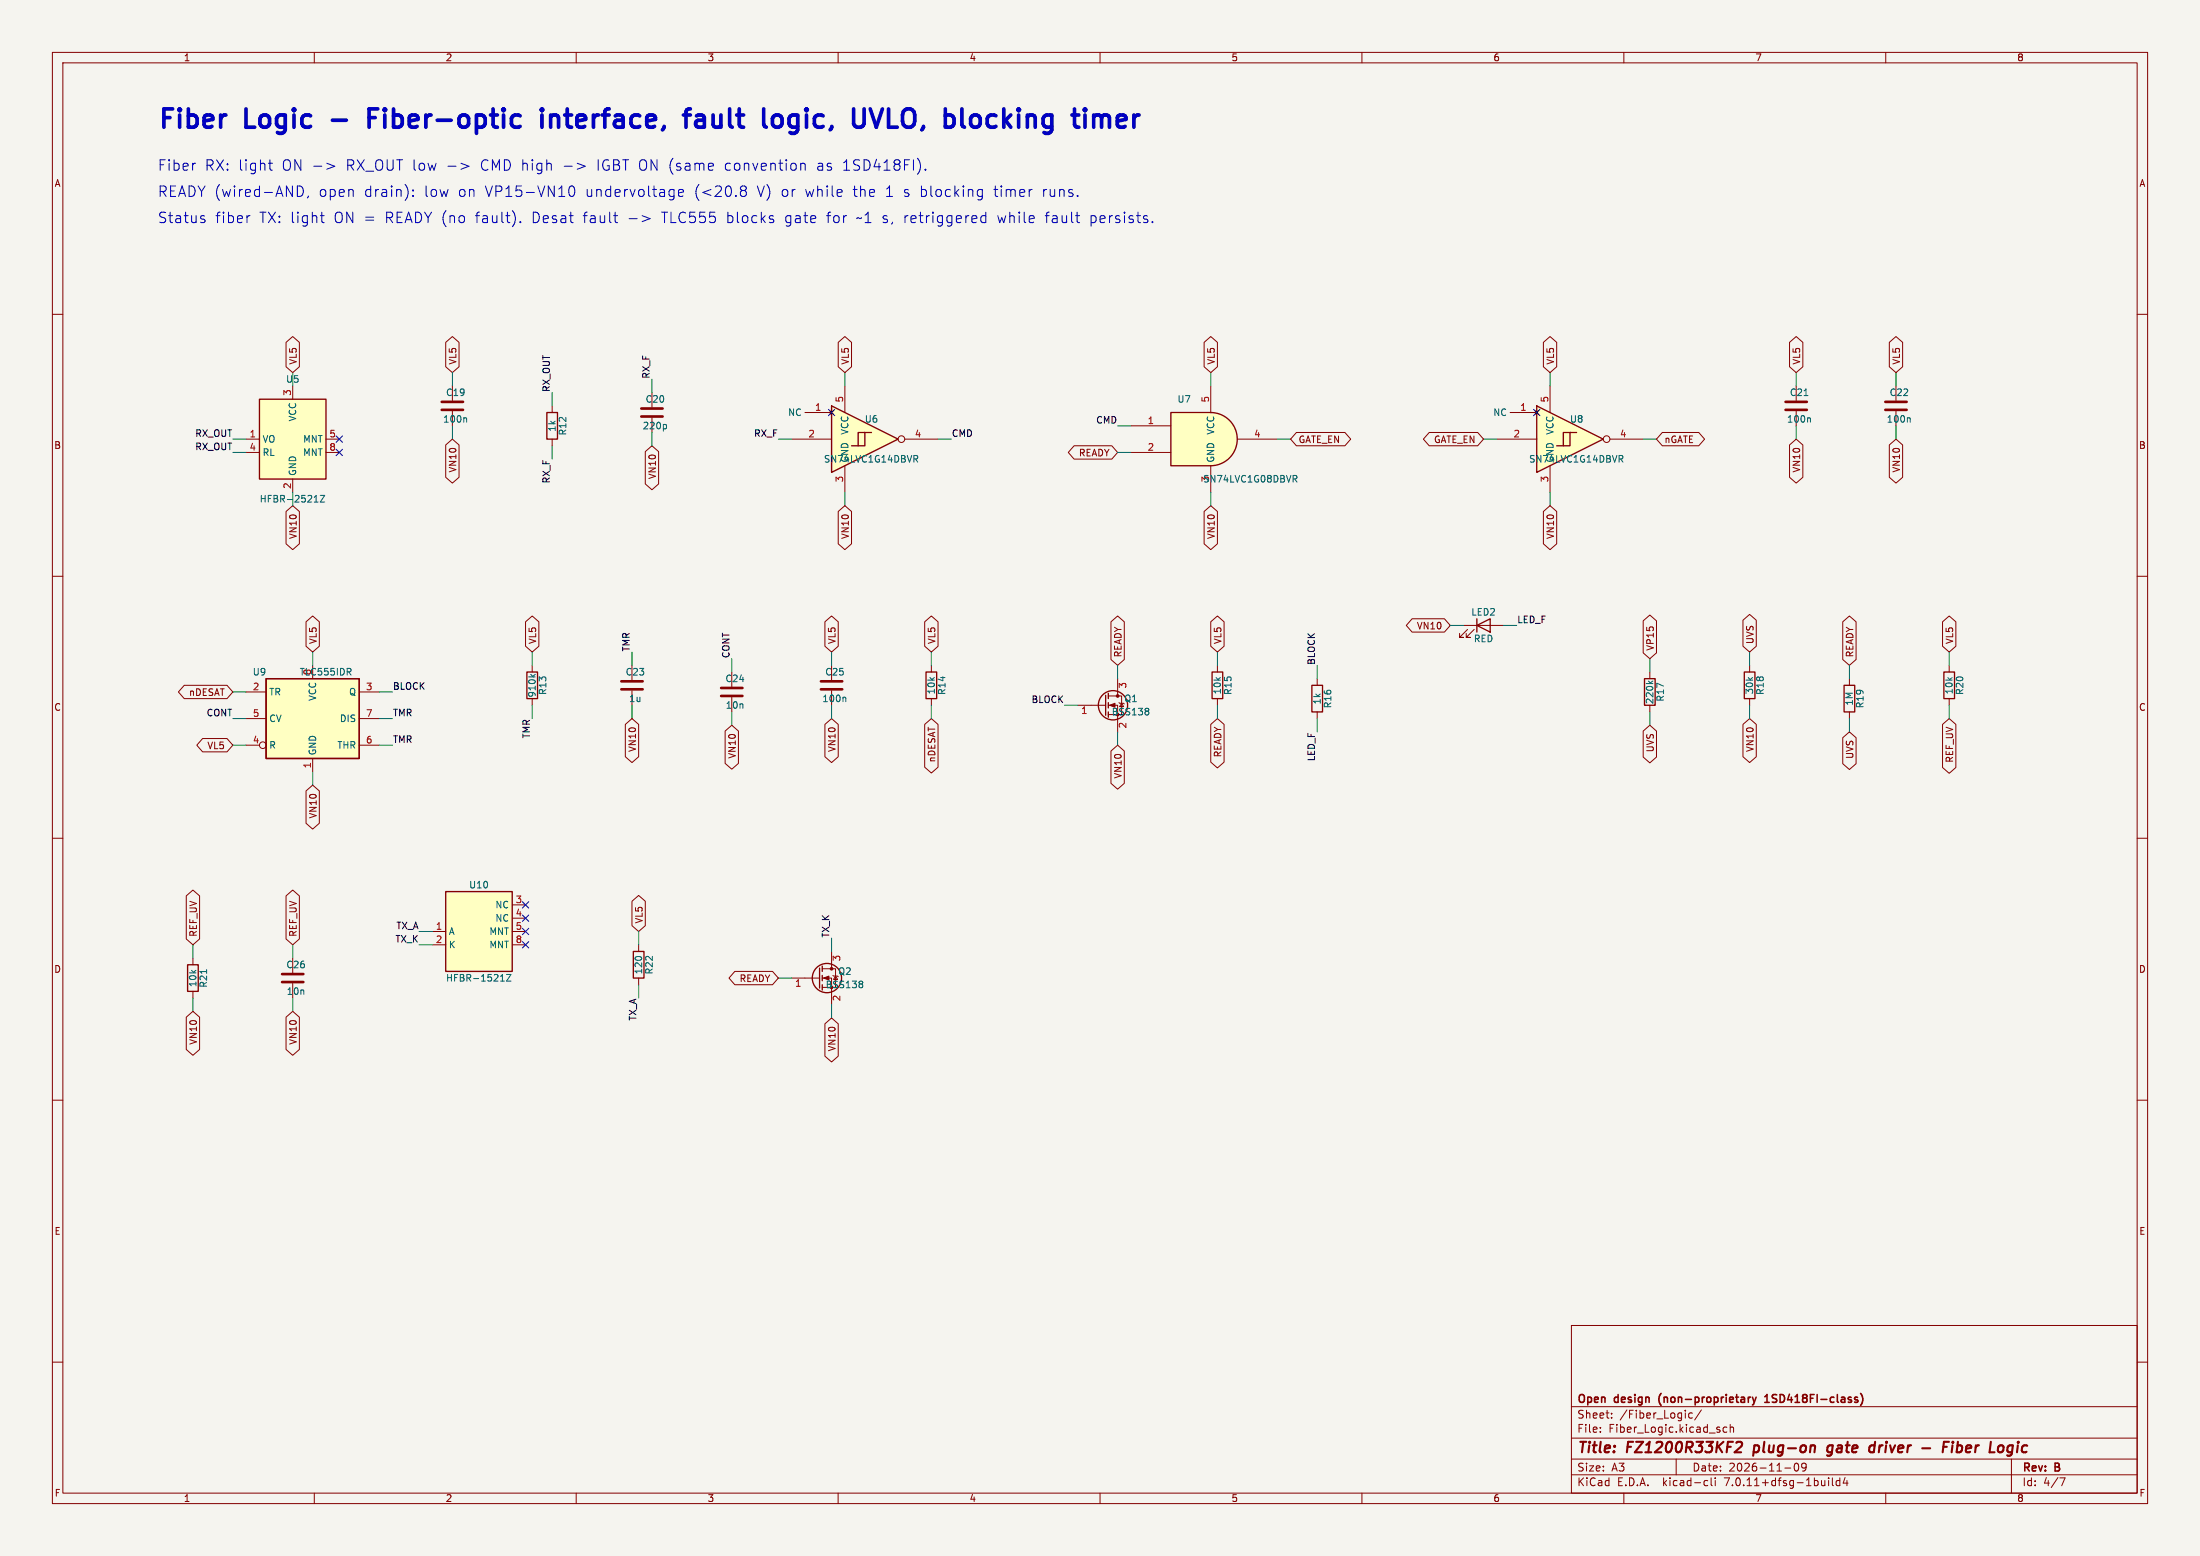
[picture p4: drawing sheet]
<svg xmlns="http://www.w3.org/2000/svg" width="420mm" height="297mm" viewBox="0 0 420 297" stroke-linecap="round" stroke-linejoin="round" font-family="sans-serif">
<path d="M0 0h420v297h-420z" fill="#f5f4ef" stroke="#f5f4ef" stroke-width=".19"/>
<g fill="none" stroke="#840000" stroke-width=".19">
<path d="M10 10h400v277h-400zM12 12h396v273h-396zM60 10v2M110 10v2M160 10v2M210 10v2M260 10v2M310 10v2M360 10v2M10 60h2M408 60h2M124.5 74.9v2.8"/>
<path d="M124.5 79.8v2.8M10 110h2M408 110h2M205.7 134.6h5.4M211.6 134.6h1.8v5.1M211.6 132.8h2.5v3.6h-2.5M213.4 129.5v3.3M213.6 134.1l1 .3M214.1 134.2l.4 .7h-.8zM334 127v1.3M334 133.4v1.2M353.1 129.5v1.3"/>
<path d="M353.1 135.9v1.3M10 160h2M408 160h2M10 210h2M408 210h2M10 260h2M300 253h108v32h-108zM408 260h2M300 278.5h108M300 274.5h108M300 268.5h108M305.5 273.2v.2"/>
<path d="M305.5 272.5v.1M307.7 270.5v.2M307.7 269.8v.1M320 278.5v3M323.1 269.8l-.4-.1-.3 .3 .1 .6h.6M324.8 269.1l-1.3 1.9M329.7 272.5l-.5-.1-.3 .3 .2 .6h.6M330.3 272.5l.2-.1 .4 .1v.9M330.3 271.9v1.5M342.7 279.4a.81 .81 0 0 0 .3 1.4l.2-.2 .2-.4-.2-.8M344 279.4l-.1 .5 .2 .2 .4 .1 .3-.3M344.7 279.4a.99 .99 0 0 1-.3 1.4h-.3"/>
<path d="M384 278.5v6.5M60 285v2M110 285v2M160 285v2M210 285v2M260 285v2M300 281.5h108M310 285v2M325.6 282.6l.4 .1M326 283.5l-.4 .1M326.7 282.1v1.3l.2 .2M327.4 282.1v.1"/>
<path d="M327.4 282.6v1M340.7 280.2h1.2M349.1 282.1v.1M349.1 282.6v1M349.8 282.1v1.3l.2 .2M351.2 282.7l-.4-.1-.3 .3 .2 .6h.5M351.2 282.1v1.5M352.2 282l-.3 1.1h.9M352.6 282.6v1M360 285v2M393.2 282.1h1l-.6 1.5"/>
</g>
<g fill="none" stroke="#840000" stroke-width=".4">
<path d="M331.6 275.3l.7-.1 .2 .2 .1 .4-.2 .3-1.3 1.1h1.3M334.9 275.9l-.2 2M349.7 277.5a.6 .6 0 0 1-.9 .3M349.7 275.9a.66 .66 0 0 0-.8 .4l-.1 .5 .2 .3h.7M357.3 275.9l.6 .1M357.7 277.1l-.6 .1M358 275.2l-.3 2M367 276.4h1.5M372.1 275.2h-1l-.2 2M372.7 275.9l-.1 1.3M372.8 275.2v.2M373.5 277.1h.8"/>
<path d="M373.8 275.2l-.3 2M374.3 275.9l-.6 .1M383.9 277.7a.57 .57 0 0 1-.7 .1M384.1 275.9a.66 .66 0 0 0-.8 .4l-.1 .5 .1 .3h.8"/>
</g>
<path d="M334.5 266.7l.4 1M334.9 267.7l-.4 .5M335.3 266.7l-.4 1M336.9 267.7h.9M336.9 266.6l.4-.4v1.5M355.2 266a1.72 1.72 0 0 1 0 2.3" fill="none" stroke="#840000" stroke-width=".3"/>
<path d="M122.4 79.5h4.1M122.4 78h4.1" fill="none" stroke="#840000" stroke-width=".51"/>
<path d="M127 81l.2 .3v.3l-.2 .3M219.1 135.2l.2 .2-.2 .3 .2 .3v.2l-.2 .3" fill="none" stroke="#006464" stroke-width=".19"/>
<g fill="none" stroke="#840000" stroke-width=".25">
<path d="M211.1 132.7v3.8M211.6 132.3v1.1M211.6 134.1v1M211.6 135.9v1M333 128.3h2v5.1h-2zM352 130.8h2.1v5.1h-2.1z"/>
<circle cx="212.5" cy="134.6" r="2.79"/>
</g>
<g fill="#840000" stroke="#840000" stroke-width=".19">
<path d="M211.8 134.6l1.1-.4v.8z"/>
<circle cx="213.4" cy="132.8" r=".25"/>
</g>
<path d="M293.4 77.5l12.7 6.3-12.7 6.4z" fill="#ffffc2"/>
<path d="M293.4 77.5l12.7 6.3-12.7 6.4zM299.7 82.6v2.5h-2.5M301 82.6h-2.6v2.5M281.9 119.4l2.6-1.3v2.6zM281.9 118.1v2.6M100.6 128.3h2v5.1h-2zM231.4 128.3h2v5.1h-2zM250.4 130.8h2.1v5.1h-2.1zM313.9 129.5h2.1v5.1h-2.1zM371.1 128.3h2v5.1h-2zM120.9 181.6h2v5.1h-2z" fill="none" stroke="#840000" stroke-width=".25"/>
<g fill="none" stroke="#840000" stroke-width=".19">
<path d="M288.3 78.7h5.1M293 78.4l.8 .7M293.8 78.4l-.8 .7M295.9 73.7v5M361.9 73.7v2.8M361.9 78.5v2.8M285.7 83.8h7.7M295.9 88.9v5.1M307.3 83.8h6.4M279.4 119.4h7.6M101.6 127v1.3M101.6 133.4v1.2"/>
<path d="M232.4 127v1.3M232.4 133.4v1.2M251.5 129.5v1.3M251.5 135.9v1.3M280.2 120.1l-1.6 1.6h.8h-.8v-.8M281.4 120.1l-1.5 1.6h.8h-.8v-.8M315 128.3v1.2M315 134.6v1.3M372.1 127v1.3M372.1 133.4v1.2M121.9 180.3v1.3M121.9 186.7v1.3"/>
<circle cx="306.7" cy="83.8" r=".63"/>
</g>
<path d="M364.5 79.7l.2 .2v.7M309.1 86.9h.5l.2 .3-.1 .3-.6 .1M309.4 87.6l.4 .6M101.3 128.7l.5 .5M102.2 128.7l-.5 .4M314.7 130l.5 .5M315.5 130l-.4 .4" fill="none" stroke="#006464" stroke-width=".19"/>
<path d="M359.9 78.2h4.1M359.9 76.7h4.1" fill="none" stroke="#840000" stroke-width=".51"/>
<path d="M231.1 78.7a5.1 5.1 0 0 1 5.1 5.1 5.1 5.1 0 0 1-5.1 5.1z" fill="#ffffc2" stroke="#ffffc2" stroke-width=".19"/>
<path d="M223.5 78.7h7.6v10.2h-7.6z" fill="#ffffc2"/>
<g fill="none" stroke="#840000" stroke-width=".25">
<path d="M49.5 76.2h12.7v15.2h-12.7zM104.4 78.7h2v5.1h-2zM223.5 78.7h7.6a5.1 5.1 0 0 1 5.1 5.1 5.1 5.1 0 0 1-5.1 5.1h-7.6zM50.8 129.5h17.8v15.3h-17.8zM176.8 128.3h2v5.1h-2zM85.1 170.2h12.7v15.2h-12.7zM35.8 184.2h2v5h-2zM156.5 184.8v3.8M157 184.4v1M157 186.2v1M157 188v1"/>
<circle cx="157.9" cy="186.7" r="2.79"/>
</g>
<g fill="none" stroke="#840000" stroke-width=".19">
<path d="M55.9 73.7v2.5M86.4 73.7v2.8M86.4 78.5v2.8M105.4 77.5v1.2M231.1 73.7v5M342.9 73.7v2.8M342.9 78.5v2.8M47 86.4h2.5M47 83.8h2.5M55.9 91.4v2.6M62.2 86.4h2.6M62.2 83.8h2.6"/>
<path d="M105.4 83.8v1.3M215.9 81.3h7.6M215.9 86.4h7.6M231.1 88.9v5.1M236.2 83.8h7.6M47 132.1h3.8M47 137.2h3.8M59.7 127v2.5M68.6 132.1h3.8M68.6 137.2h3.8M120.6 127v2.8M120.6 131.8v2.8"/>
<path d="M139.7 128.3v2.8M139.7 133.1v2.8M158.7 127v2.8M158.7 131.8v2.8M177.8 127v1.3M177.8 133.4v1.2M47 142.2h2.5M59.7 144.8v2.5M68.6 142.2h3.8M82.5 177.8h2.6M97.8 177.8h2.5M97.8 172.7h2.5"/>
<path d="M97.8 175.3h2.5M36.8 182.9v1.3M36.8 189.2v1.3M55.9 182.9v2.8M55.9 187.7v2.8M82.5 180.3h2.6M97.8 180.3h2.5M151.1 186.7h5.4M157 186.7h1.7v5.1M157 184.9h2.5v3.6h-2.5M158.7 181.6v3.3M159 186.2l1 .2"/>
<path d="M159.5 186.3l.4 .6h-.8z"/>
<circle cx="50.2" cy="142.2" r=".63"/>
</g>
<g fill="none" stroke="#006464" stroke-width=".19">
<path d="M88.9 79.7l.2 .2v.7M344.4 75.5h.7M345.4 79.7l.2 .2v.7M60 95.8h.7M61.1 94.6h.9l-.9 1.2h.9M246.9 90.7h.4l.3 .3-.1 .4h-.6M247.2 91.4l.4 .6M66.6 128.2l.4 .6M66.9 127.7v.4M161.3 133.1l.2 .2v.6M39.4 185.1v.7M95.6 187.3h.7"/>
<path d="M96.7 186h.8l-.8 1.3h.8M164.5 187.3l.2 .2-.2 .3 .2 .3v.2l-.2 .2"/>
</g>
<g fill="#ffffc2" stroke="#ffffc2" stroke-width=".19">
<path d="M50.8 129.5h17.8v15.3h-17.8z"/>
<path d="M85.1 170.2h12.7v15.2h-12.7z"/>
<path d="M49.5 76.2h12.7v15.2h-12.7z"/>
</g>
<path d="M84.3 78.2h4.1M84.3 76.7h4.1M340.9 78.2h4M340.9 76.7h4M118.6 131.6h4.1M118.6 130h4.1M137.7 132.8h4M137.7 131.3h4M156.7 131.6h4.1M156.7 130h4.1M53.8 187.5h4.1M53.8 185.9h4.1" fill="none" stroke="#840000" stroke-width=".51"/>
<g fill="#840000" stroke="#840000" stroke-width=".19">
<path d="M157.2 186.7l1-.4v.8z"/>
<circle cx="158.7" cy="184.9" r=".25"/>
</g>
<path d="M158.7 77.5l12.7 6.3-12.7 6.4z" fill="#ffffc2"/>
<path d="M158.7 77.5l12.7 6.3-12.7 6.4zM165.1 82.6v2.5h-2.5M166.4 82.6h-2.6v2.5" fill="none" stroke="#840000" stroke-width=".25"/>
<g fill="none" stroke="#840000" stroke-width=".19">
<path d="M54.6 65.3l1.3-1.1 1.3 1.1v4.7l-1.3 1.1-1.3-1.1zM85.1 65.3l1.3-1.1 1.2 1.1v4.7l-1.2 1.1-1.3-1.1zM153.7 78.7h5M158.4 78.4l.7 .7M159.1 78.4l-.7 .7M160 65.3l1.3-1.1 1.3 1.1v4.7l-1.3 1.1-1.3-1.1zM161.3 73.7v5M229.9 65.3l1.2-1.1 1.3 1.1v4.7l-1.3 1.1-1.2-1.1zM294.6 65.3l1.3-1.1 1.3 1.1v4.7l-1.3 1.1-1.3-1.1zM341.6 65.3l1.3-1.1 1.3 1.1v4.7l-1.3 1.1-1.3-1.1zM360.7 65.3l1.2-1.1 1.3 1.1v4.7l-1.3 1.1-1.2-1.1zM54.6 97.6l1.3-1.1 1.3 1.1v6.2l-1.3 1.1-1.3-1.1z"/>
<path d="M85.1 84.9l1.3-1.1 1.2 1.1v6.2l-1.2 1.1-1.3-1.1zM123.2 86.2l1.3-1.1 1.2 1.1v6.2l-1.2 1.1-1.3-1.1zM151.1 83.8h7.6M160 97.6l1.3-1.1 1.3 1.1v6.2l-1.3 1.1-1.3-1.1zM161.3 88.9v5.1M172.7 83.8h6.4M205 85.1h7.2l1.2 1.3-1.2 1.2h-7.2l-1.1-1.2zM229.9 97.6l1.2-1.1 1.3 1.1v6.2l-1.3 1.1-1.2-1.1zM247.5 82.5h9.2l1.2 1.3-1.2 1.3h-9.2l-1.1-1.3zM272.8 82.5h9.3l1.1 1.3-1.1 1.3h-9.3l-1.1-1.3zM294.6 97.6l1.3-1.1 1.3 1.1v6.2l-1.3 1.1-1.3-1.1zM317.3 82.5h7l1.1 1.3-1.1 1.3h-7l-1.1-1.3z"/>
<path d="M341.6 84.9l1.3-1.1 1.3 1.1v6.2l-1.3 1.1-1.3-1.1zM360.7 84.9l1.2-1.1 1.3 1.1v6.2l-1.3 1.1-1.2-1.1zM58.4 118.7l1.3-1.1 1.3 1.1v4.6l-1.3 1.2-1.3-1.2zM100.3 118.7l1.3-1.1 1.3 1.1v4.6l-1.3 1.2-1.3-1.2zM157.5 118.7l1.2-1.1 1.3 1.1v4.6l-1.3 1.2-1.2-1.2zM176.5 118.7l1.3-1.1 1.3 1.1v4.6l-1.3 1.2-1.3-1.2zM212.1 118.7l1.3-1.1 1.2 1.1v7.2l-1.2 1.1-1.3-1.1zM231.1 118.7l1.3-1.1 1.3 1.1v4.6l-1.3 1.2-1.3-1.2zM269.6 118.1h6.1l1.2 1.3-1.2 1.3h-6.1l-1.1-1.3zM313.7 118.5l1.3-1.1 1.2 1.1v6.1l-1.2 1.1-1.3-1.1zM332.7 118.4l1.3-1.1 1.3 1.1v4.9l-1.3 1.2-1.3-1.2zM351.8 118.7l1.3-1.1 1.2 1.1v7.2l-1.2 1.1-1.3-1.1z"/>
<path d="M370.8 118.7l1.3-1.1 1.3 1.1v4.6l-1.3 1.2-1.3-1.2zM35.2 130.8h8.1l1.1 1.3-1.1 1.3h-8.1l-1.1-1.3zM119.4 138.3l1.2-1.1 1.3 1.1v6.1l-1.3 1.2-1.2-1.2zM138.4 139.5l1.3-1.1 1.3 1.1v6.2l-1.3 1.1-1.3-1.1zM157.5 138.3l1.2-1.1 1.3 1.1v6.1l-1.3 1.2-1.2-1.2zM176.5 138.3l1.3-1.1 1.3 1.1v8.1l-1.3 1.2-1.3-1.2zM231.1 138.3l1.3-1.1 1.3 1.1v7.2l-1.3 1.1-1.3-1.1zM313.7 139.5l1.3-1.1 1.2 1.1v5l-1.2 1.1-1.3-1.1zM332.7 138.3l1.3-1.1 1.3 1.1v6.1l-1.3 1.2-1.3-1.2zM370.8 138.3l1.3-1.1 1.3 1.1v8.2l-1.3 1.1-1.3-1.1zM38.7 141h4.6l1.1 1.2-1.1 1.3h-4.6l-1.1-1.3zM58.4 151l1.3-1.1 1.3 1.1v6.1l-1.3 1.2-1.3-1.2z"/>
<path d="M212.1 143.4l1.3-1.2 1.2 1.2v6.1l-1.2 1.1-1.3-1.1zM351.8 140.8l1.3-1.1 1.2 1.1v5l-1.2 1.1-1.3-1.1zM35.6 171l1.2-1.1 1.3 1.1v8.2l-1.3 1.1-1.2-1.1zM54.6 171l1.3-1.1 1.3 1.1v8.2l-1.3 1.1-1.3-1.1zM120.6 172l1.3-1.1 1.3 1.1v4.7l-1.3 1.1-1.3-1.1zM35.6 194.2l1.2-1.2 1.3 1.2v6.1l-1.3 1.1-1.2-1.1zM54.6 194.2l1.3-1.2 1.3 1.2v6.1l-1.3 1.1-1.3-1.1zM140.3 185.4h7.2l1.1 1.3-1.1 1.3h-7.2l-1.1-1.3zM157.5 195.4l1.2-1.1 1.3 1.1v6.2l-1.3 1.1-1.2-1.1z"/>
<circle cx="172.1" cy="83.8" r=".63"/>
</g>
<path d="M174.5 86.9h.5l.2 .3-.1 .3-.6 .1M174.8 87.6l.4 .6" fill="none" stroke="#006464" stroke-width=".19"/>
<g fill="none" stroke="#0000c2" stroke-width=".7">
<path d="M70.5 22.5h1.1M72.1 20.8h-1.6v3.5M103.5 20.8v.3M103.5 22v2.3M103.5 20.8l-.2 .2 .2 .1M103.5 20.8l.1 .2-.1 .1M105.1 22v2.3M106.5 22.1a.95 .95 0 0 0-1.4 .2M130.5 22h1.3M131.8 20.8l-.7 .2-.1 .3v3M133 22.1l.3-.1h.7l.3 .1 .2 .4v1.8M134.5 22.8l-.4 .2h-.8a.69 .69 0 0 0-.5 .6 .69 .69 0 0 0 .5 .7h.8l.4-.2"/>
<path d="M148.1 22a.95 .95 0 0 1 1.2 .6v1a.95 .95 0 0 1-1.2 .7M150.8 25.3l.3 .2h.5M152 22h-.7l-.3 .1-.4 .5v1l.2 .4 .5 .3h.7M166.1 20.8l1.2 3.5 1.2-3.5M169.6 20.8v3.5h1.7M189.1 22l-.3 .1-.3 .5v1l.3 .5 .3 .2M214.8 22.1l-.3-.1h-.7l-.3 .1-.2 .4v1.3l.2 .3 .3 .2h.7l.3-.2M215 22.8l-1.7 .3"/>
</g>
<g fill="none" stroke="#0000c2" stroke-width=".19">
<path d="M37.1 31.2h.2M51.2 31.2h.8M51.5 30.5v1.7l.1 .2 .4 .1M56.8 35.5a1.01 1.01 0 0 1 1.1 1 1.01 1.01 0 0 1-1.1 1zM58.9 37.4l-.2 .4M62.4 31.2l1.5 .5-1.5 .6M78.9 37.3v.2M78.9 36.3v.1M85.5 31.7h1.6M88 31.2l1.5 .5-1.5 .6M107.7 31.7h1.5M108.8 35.7a.48 .48 0 0 1 .5-.2 .48 .48 0 0 1 .3 .4 1.03 1.03 0 0 1-.5 1.6 1.22 1.22 0 0 1-.3-1.8z"/>
<path d="M110.2 31.2l1.5 .5-1.5 .6M129.5 36.8l1-.2-.1-.3-.6-.1-.3 .2 .1 1 .2 .1 .6-.1M141.5 35.6l.6-.1 .3 .2 .1 .3-.4 .4M141.5 36.3l.2 .1M141.7 36.4h.4M141.7 36.4h-.2M142.1 36.4l.4 .3-.1 .6-.3 .2-.6-.1M153 31.3l.1-.1 .5 .1 .1 1.2M176.7 32.3v.2M187 36.2l.5 .1M187.5 37.4l-.5 .1M187.5 36.2v1.6l-.4 .4"/>
<path d="M38.6 41.8l.5 .1v.3l-.2 .3h-.4M38.6 41.2l.5 .1M47.7 41.2l-.4 .1M61.1 41.2h.8M61.4 42.2l.1 .2 .4 .1M99.3 42.3v.2M117.1 41.2h.8M117.7 42.5h.2M120.1 41.7h1.5M122.6 41.2l1.5 .5-1.5 .6M187.4 42.4h.8M187.4 41.3l.2-.1 .6 .1"/>
<path d="M188.2 40.5v2M220 42.3v.2"/>
</g>
<g fill="none" stroke="#009600" stroke-width=".19">
<path d="M55.9 71.1v2.6M86.4 71.1v2.6M105.4 74.9v2.6M124.5 72.4v2.5M161.3 71.1v2.6M231.1 71.1v2.6M295.9 71.1v2.6M342.9 71.1v2.6M361.9 71.1v2.6M44.4 83.8h2.6M44.4 86.4h2.6M55.9 94v2.5"/>
<path d="M86.4 81.3v2.5M105.4 85.1v2.5M124.5 82.6v2.5M148.6 83.8h2.5M161.3 94v2.5M179.1 83.8h2.5M213.4 86.4h2.5M213.4 81.3h2.5M231.1 94v2.5M243.8 83.8h2.6M283.2 83.8h2.5M295.9 94v2.5"/>
<path d="M313.7 83.8h2.5M342.9 81.3v2.5M361.9 81.3v2.5M276.9 119.4h2.5M287 119.4h2.6M44.4 137.2h2.6M44.4 132.1h2.6M59.7 124.5v2.5M72.4 137.2h2.5M72.4 132.1h2.5M101.6 124.5v2.5M101.6 134.6v2.6"/>
<path d="M120.6 124.5v2.5M120.6 134.6v2.6M139.7 125.7v2.6M139.7 135.9v2.5M158.7 124.5v2.5M158.7 134.6v2.6M177.8 124.5v2.5M177.8 134.6v2.6M203.2 134.6h2.5M213.4 127v2.5M213.4 139.7v2.5M232.4 124.5v2.5"/>
<path d="M232.4 134.6v2.6M251.5 127v2.5M251.5 137.2v2.5M315 125.7v2.6M315 135.9v2.5M334 124.5v2.5M334 134.6v2.6M353.1 127v2.5M353.1 137.2v2.5M372.1 124.5v2.5M372.1 134.6v2.6M44.4 142.2h2.6"/>
<path d="M59.7 147.3v2.6M72.4 142.2h2.5M80 177.8h2.5M121.9 177.8v2.5M158.7 179.1v2.5M36.8 180.3v2.6M36.8 190.5v2.5M55.9 180.3v2.6M55.9 190.5v2.5M80 180.3h2.5M121.9 188v2.5M148.6 186.7h2.5"/>
<path d="M158.7 191.8v2.5"/>
</g>
<g fill="none" stroke="#000084" stroke-width=".19">
<path d="M158.1 78.1l1.3 1.2M159.4 78.1l-1.3 1.2M292.8 78.1l1.2 1.2M294 78.1l-1.2 1.2M64.2 85.8l1.2 1.2M64.2 83.2l1.2 1.2M65.4 85.8l-1.2 1.2M65.4 83.2l-1.2 1.2M99.7 177.2l1.2 1.2M99.7 174.7l1.2 1.2M99.7 179.7l1.2 1.2M99.7 172.1l1.2 1.2"/>
<path d="M100.9 177.2l-1.2 1.2M100.9 174.7l-1.2 1.2M100.9 179.7l-1.2 1.2M100.9 172.1l-1.2 1.2"/>
</g>
<g font-size="4.9" fill="#0000c2">
<text x="30" y="24.7">Fiber</text>
<text x="47.1" y="24.7">Logic</text>
<text x="65" y="24.7">-</text>
<text x="73.4" y="24.7">Fiber-optic</text>
<text x="107.8" y="24.7">interface,</text>
<text x="136.7" y="24.7">fault</text>
<text x="152.9" y="24.7">logic,</text>
<text x="171.5" y="24.7">UVLO,</text>
<text x="190.4" y="24.7">blocking</text>
<text x="216.4" y="24.7">timer</text>
</g>
<g font-size="2.8" fill="#0000c2">
<text x="30" y="32.8">Fiber</text>
<text x="39" y="32.8">RX: light</text>
<text x="53.8" y="32.8">ON -&gt;</text>
<text x="66.1" y="32.8">RX_OUT low</text>
<text x="91.9" y="32.8">CMD high</text>
<text x="114.2" y="32.8">IGBT ON (same</text>
<text x="138.8" y="32.8">convention</text>
<text x="156.5" y="32.8">as</text>
<text x="161.5" y="32.8">1SD418FI).</text>
<text x="30" y="37.7">READY (wired-AND,</text>
<text x="60.8" y="37.7">open</text>
<text x="69.5" y="37.7">drain):</text>
<text x="81" y="37.7">low</text>
<text x="87.5" y="37.7">on</text>
<text x="92.7" y="37.7">VP15-VN10</text>
<text x="111.9" y="37.7">undervoltage</text>
<text x="132.7" y="37.7">(&lt;20.8</text>
<text x="144.8" y="37.7">V) or</text>
<text x="154.1" y="37.7">while</text>
<text x="163.3" y="37.7">the</text>
<text x="169.5" y="37.7">1 s blocking</text>
<text x="190.3" y="37.7">timer</text>
<text x="199.6" y="37.7">runs.</text>
<text x="30" y="42.8">Status</text>
<text x="41" y="42.8">fiber</text>
<text x="49.4" y="42.8">TX: light</text>
<text x="63.8" y="42.8">ON =</text>
<text x="73.6" y="42.8">READY (no</text>
<text x="90.9" y="42.8">fault).</text>
<text x="101.8" y="42.8">Desat</text>
<text x="111.6" y="42.8">fault</text>
<text x="126.7" y="42.8">TLC555</text>
<text x="139.1" y="42.8">blocks</text>
<text x="150.3" y="42.8">gate</text>
<text x="158.4" y="42.8">for</text>
<text x="164.2" y="42.8">~1 s,</text>
<text x="173.2" y="42.8">retriggered</text>
<text x="191.2" y="42.8">while</text>
<text x="200.4" y="42.8">fault</text>
<text x="208.9" y="42.8">persists.</text>
</g>
<g font-size="2.8" fill="#840000">
<text x="301" y="277.9">Title:</text>
<text x="310.6" y="277.9">FZ1200R33KF2</text>
<text x="335.6" y="277.9">plug-on</text>
<text x="350.5" y="277.9">gate</text>
<text x="359.3" y="277.9">driver</text>
<text x="370.1" y="277.9">-</text>
<text x="374.9" y="277.9">Fiber</text>
<text x="384.7" y="277.9">Logic</text>
</g>
<g font-size="2.1" fill="#840000">
<text x="301" y="268.2">Open</text>
<text x="308.3" y="268.2">design</text>
<text x="317.3" y="268.2">(non-proprietary</text>
<text x="338.2" y="268.2">1SD418FI-class)</text>
<text x="301" y="273.7">File:</text>
<text x="301" y="271">Sheet:</text>
<text x="307.1" y="273.7">Fiber_Logic.kicad_sch</text>
<text x="309.2" y="271">/Fiber_Logic/</text>
<text x="301" y="281.1">Size:</text>
<text x="307.6" y="281.1">A3</text>
<text x="323" y="281.1">Date:</text>
<text x="330" y="281.1">2026-11-09</text>
<text x="386" y="281.3">Rev:</text>
<text x="392.4" y="281.3">B</text>
<text x="301" y="283.9">KiCad</text>
<text x="308.7" y="283.9">E.D.A.</text>
<text x="317.6" y="283.9">kicad-cli</text>
<text x="329.5" y="283.9">7.0.11+dfsg-1build4</text>
<text x="386" y="283.9">Id:</text>
<text x="390.1" y="283.9">4/7</text>
</g>
<g font-size="1.8" fill="#840000">
<text x="35" y="11.9">1</text>
<text x="85" y="11.9">2</text>
<text x="135" y="11.9">3</text>
<text x="185" y="11.9">4</text>
<text x="235" y="11.9">5</text>
<text x="285" y="11.9">6</text>
<text x="335" y="11.9">7</text>
<text x="385" y="11.9">8</text>
<text x="10.3" y="35.9">A</text>
<text x="408.3" y="35.9">A</text>
<text x="56.8" y="69.7" transform="rotate(-90 56.8 69.7)">VL5</text>
<text x="87.3" y="69.7" transform="rotate(-90 87.3 69.7)">VL5</text>
<text x="162.2" y="69.7" transform="rotate(-90 162.2 69.7)">VL5</text>
<text x="232.1" y="69.7" transform="rotate(-90 232.1 69.7)">VL5</text>
<text x="296.9" y="69.7" transform="rotate(-90 296.9 69.7)">VL5</text>
<text x="343.9" y="69.7" transform="rotate(-90 343.9 69.7)">VL5</text>
<text x="362.9" y="69.7" transform="rotate(-90 362.9 69.7)">VL5</text>
<text x="10.3" y="85.9">B</text>
<text x="205.9" y="87.3">READY</text>
<text x="247.8" y="84.8">GATE_EN</text>
<text x="273.7" y="84.8">GATE_EN</text>
<text x="317.7" y="84.8">nGATE</text>
<text x="408.2" y="85.9">B</text>
<text x="87.3" y="90.3" transform="rotate(-90 87.3 90.3)">VN10</text>
<text x="125.4" y="91.6" transform="rotate(-90 125.4 91.6)">VN10</text>
<text x="343.9" y="90.3" transform="rotate(-90 343.9 90.3)">VN10</text>
<text x="362.9" y="90.3" transform="rotate(-90 362.9 90.3)">VN10</text>
<text x="56.8" y="103" transform="rotate(-90 56.8 103)">VN10</text>
<text x="162.2" y="103" transform="rotate(-90 162.2 103)">VN10</text>
<text x="232.1" y="103" transform="rotate(-90 232.1 103)">VN10</text>
<text x="296.9" y="103" transform="rotate(-90 296.9 103)">VN10</text>
<text x="60.6" y="123" transform="rotate(-90 60.6 123)">VL5</text>
<text x="102.6" y="123" transform="rotate(-90 102.6 123)">VL5</text>
<text x="159.7" y="123" transform="rotate(-90 159.7 123)">VL5</text>
<text x="178.8" y="123" transform="rotate(-90 178.8 123)">VL5</text>
<text x="214.3" y="125.6" transform="rotate(-90 214.3 125.6)">READY</text>
<text x="233.4" y="123" transform="rotate(-90 233.4 123)">VL5</text>
<text x="270.4" y="120.3">VN10</text>
<text x="315.9" y="124.3" transform="rotate(-90 315.9 124.3)">VP15</text>
<text x="335" y="123" transform="rotate(-90 335 123)">UVS</text>
<text x="354" y="125.6" transform="rotate(-90 354 125.6)">READY</text>
<text x="373.1" y="123" transform="rotate(-90 373.1 123)">VL5</text>
<text x="10.3" y="135.9">C</text>
<text x="36" y="133">nDESAT</text>
<text x="408.2" y="135.9">C</text>
<text x="39.5" y="143.2">VL5</text>
<text x="121.6" y="143.6" transform="rotate(-90 121.6 143.6)">VN10</text>
<text x="159.7" y="143.6" transform="rotate(-90 159.7 143.6)">VN10</text>
<text x="315.9" y="143.7" transform="rotate(-90 315.9 143.7)">UVS</text>
<text x="335" y="143.6" transform="rotate(-90 335 143.6)">VN10</text>
<text x="140.7" y="144.9" transform="rotate(-90 140.7 144.9)">VN10</text>
<text x="178.8" y="145.6" transform="rotate(-90 178.8 145.6)">nDESAT</text>
<text x="214.3" y="148.7" transform="rotate(-90 214.3 148.7)">VN10</text>
<text x="233.4" y="144.7" transform="rotate(-90 233.4 144.7)">READY</text>
<text x="354" y="145" transform="rotate(-90 354 145)">UVS</text>
<text x="373.1" y="145.7" transform="rotate(-90 373.1 145.7)">REF_UV</text>
<text x="60.6" y="156.3" transform="rotate(-90 60.6 156.3)">VN10</text>
<text x="37.8" y="178.9" transform="rotate(-90 37.8 178.9)">REF_UV</text>
<text x="56.8" y="178.9" transform="rotate(-90 56.8 178.9)">REF_UV</text>
<text x="122.9" y="176.4" transform="rotate(-90 122.9 176.4)">VL5</text>
<text x="10.3" y="185.9">D</text>
<text x="408.2" y="185.9">D</text>
<text x="141.1" y="187.6">READY</text>
<text x="37.8" y="199.5" transform="rotate(-90 37.8 199.5)">VN10</text>
<text x="56.8" y="199.5" transform="rotate(-90 56.8 199.5)">VN10</text>
<text x="159.7" y="200.8" transform="rotate(-90 159.7 200.8)">VN10</text>
<text x="10.3" y="235.9">E</text>
<text x="408.3" y="235.9">E</text>
<text x="10.3" y="285.9">F</text>
<text x="35" y="286.9">1</text>
<text x="85" y="286.9">2</text>
<text x="135" y="286.9">3</text>
<text x="185" y="286.9">4</text>
<text x="235" y="286.9">5</text>
<text x="285" y="286.9">6</text>
<text x="335" y="286.9">7</text>
<text x="385" y="286.9">8</text>
<text x="408.3" y="285.9">F</text>
</g>
<g font-size="1.8" fill="#006464">
<text x="54.5" y="73.3">U5</text>
<text x="85" y="75.8">C19</text>
<text x="123.1" y="77.1">C20</text>
<text x="224.7" y="77.1">U7</text>
<text x="341.6" y="75.8">C21</text>
<text x="360.6" y="75.8">C22</text>
<text x="56.7" y="80.5" transform="rotate(-90 56.7 80.5)">VCC</text>
<text x="84.5" y="80.9">100n</text>
<text x="106.3" y="82.5" transform="rotate(-90 106.3 82.5)">1k</text>
<text x="108.3" y="83.2" transform="rotate(-90 108.3 83.2)">R12</text>
<text x="122.6" y="82.1">220p</text>
<text x="150.4" y="79.6">NC</text>
<text x="162.2" y="83.1" transform="rotate(-90 162.2 83.1)">VCC</text>
<text x="165" y="80.9">U6</text>
<text x="232" y="83.1" transform="rotate(-90 232 83.1)">VCC</text>
<text x="285" y="79.6">NC</text>
<text x="296.8" y="83.1" transform="rotate(-90 296.8 83.1)">VCC</text>
<text x="299.6" y="80.9">U8</text>
<text x="341" y="80.9">100n</text>
<text x="360.1" y="80.9">100n</text>
<text x="50" y="84.7">VO</text>
<text x="50" y="87.2">RL</text>
<text x="57.8" y="84.7">MNT</text>
<text x="57.8" y="87.2">MNT</text>
<text x="157.2" y="88.5">SN74LVC1G14DBVR</text>
<text x="162.2" y="88.4" transform="rotate(-90 162.2 88.4)">GND</text>
<text x="232" y="88.4" transform="rotate(-90 232 88.4)">GND</text>
<text x="291.8" y="88.5">SN74LVC1G14DBVR</text>
<text x="296.8" y="88.4" transform="rotate(-90 296.8 88.4)">GND</text>
<text x="56.7" y="90.9" transform="rotate(-90 56.7 90.9)">GND</text>
<text x="229.6" y="92.3">SN74LVC1G08DBVR</text>
<text x="230.9" y="92.1" transform="rotate(-90 230.9 92.1)">3</text>
<text x="49.5" y="96.1">HFBR-2521Z</text>
<text x="280.8" y="117.7">LED2</text>
<text x="281.3" y="122.8">RED</text>
<text x="48.2" y="129.1">U9</text>
<text x="57.1" y="129.1">TLC555IDR</text>
<text x="59.4" y="129" transform="rotate(-90 59.4 129)">8</text>
<text x="119.3" y="129.1">C23</text>
<text x="138.4" y="130.4">C24</text>
<text x="157.4" y="129.1">C25</text>
<text x="51.3" y="132.9">TR</text>
<text x="60.6" y="133.9" transform="rotate(-90 60.6 133.9)">VCC</text>
<text x="66.5" y="132.9">Q</text>
<text x="102.5" y="133.2" transform="rotate(-90 102.5 133.2)">910k</text>
<text x="104.5" y="132.8" transform="rotate(-90 104.5 132.8)">R13</text>
<text x="120" y="134.2">1u</text>
<text x="138.4" y="135.5">10n</text>
<text x="156.9" y="134.2">100n</text>
<text x="178.7" y="132.6" transform="rotate(-90 178.7 132.6)">10k</text>
<text x="180.7" y="132.8" transform="rotate(-90 180.7 132.8)">R14</text>
<text x="212.1" y="136.8">BSS138</text>
<text x="214.5" y="134.2">Q1</text>
<text x="233.3" y="132.6" transform="rotate(-90 233.3 132.6)">10k</text>
<text x="235.3" y="132.8" transform="rotate(-90 235.3 132.8)">R15</text>
<text x="252.3" y="134.6" transform="rotate(-90 252.3 134.6)">1k</text>
<text x="254.4" y="135.3" transform="rotate(-90 254.4 135.3)">R16</text>
<text x="315.8" y="134.5" transform="rotate(-90 315.8 134.5)">220k</text>
<text x="317.9" y="134" transform="rotate(-90 317.9 134)">R17</text>
<text x="334.9" y="132.6" transform="rotate(-90 334.9 132.6)">30k</text>
<text x="336.9" y="132.8" transform="rotate(-90 336.9 132.8)">R18</text>
<text x="353.9" y="134.8" transform="rotate(-90 353.9 134.8)">1M</text>
<text x="356" y="135.3" transform="rotate(-90 356 135.3)">R19</text>
<text x="373" y="132.6" transform="rotate(-90 373 132.6)">10k</text>
<text x="375" y="132.8" transform="rotate(-90 375 132.8)">R20</text>
<text x="51.3" y="143.1">R</text>
<text x="51.3" y="138">CV</text>
<text x="64.3" y="143.1">THR</text>
<text x="64.8" y="138">DIS</text>
<text x="60.6" y="144.3" transform="rotate(-90 60.6 144.3)">GND</text>
<text x="89.5" y="169.8">U10</text>
<text x="94.5" y="173.6">NC</text>
<text x="85.6" y="178.7">A</text>
<text x="93.3" y="178.7">MNT</text>
<text x="94.5" y="176.1">NC</text>
<text x="54.6" y="185">C26</text>
<text x="85.6" y="181.2">K</text>
<text x="93.3" y="181.2">MNT</text>
<text x="37.7" y="188.5" transform="rotate(-90 37.7 188.5)">10k</text>
<text x="39.7" y="188.6" transform="rotate(-90 39.7 188.6)">R21</text>
<text x="54.6" y="190.1">10n</text>
<text x="85" y="187.6">HFBR-1521Z</text>
<text x="122.8" y="186.1" transform="rotate(-90 122.8 186.1)">120</text>
<text x="124.8" y="186.1" transform="rotate(-90 124.8 186.1)">R22</text>
<text x="157.5" y="188.8">BSS138</text>
<text x="159.9" y="186.3">Q2</text>
</g>
<g font-size="1.8" fill="#a90000">
<text x="55.6" y="75.6" transform="rotate(-90 55.6 75.6)">3</text>
<text x="161" y="76.9" transform="rotate(-90 161 76.9)">5</text>
<text x="230.9" y="76.9" transform="rotate(-90 230.9 76.9)">5</text>
<text x="295.7" y="76.9" transform="rotate(-90 295.7 76.9)">5</text>
<text x="47.6" y="83.6">1</text>
<text x="62.8" y="83.6">5</text>
<text x="154.2" y="83.6">2</text>
<text x="155.5" y="78.5">1</text>
<text x="174.6" y="83.6">4</text>
<text x="219" y="81">1</text>
<text x="239.3" y="83.6">4</text>
<text x="288.9" y="83.6">2</text>
<text x="290.1" y="78.5">1</text>
<text x="309.2" y="83.6">4</text>
<text x="47.6" y="86.1">4</text>
<text x="62.8" y="86.1">8</text>
<text x="219" y="86.1">2</text>
<text x="55.6" y="93.4" transform="rotate(-90 55.6 93.4)">2</text>
<text x="161" y="92.1" transform="rotate(-90 161 92.1)">3</text>
<text x="295.7" y="92.1" transform="rotate(-90 295.7 92.1)">3</text>
<text x="48.2" y="131.8">2</text>
<text x="69.8" y="131.8">3</text>
<text x="215.3" y="131.5" transform="rotate(-90 215.3 131.5)">3</text>
<text x="48.2" y="136.9">5</text>
<text x="69.8" y="136.9">7</text>
<text x="206.3" y="136.6">1</text>
<text x="48.2" y="142">4</text>
<text x="69.8" y="142">6</text>
<text x="215.3" y="139.1" transform="rotate(-90 215.3 139.1)">2</text>
<text x="59.4" y="146.8" transform="rotate(-90 59.4 146.8)">1</text>
<text x="98.4" y="172.5">3</text>
<text x="83.1" y="177.5">1</text>
<text x="98.4" y="175">4</text>
<text x="98.4" y="177.5">5</text>
<text x="83.1" y="180.1">2</text>
<text x="98.4" y="180.1">8</text>
<text x="160.7" y="183.6" transform="rotate(-90 160.7 183.6)">3</text>
<text x="151.7" y="188.7">1</text>
<text x="160.7" y="191.2" transform="rotate(-90 160.7 191.2)">2</text>
</g>
<g font-size="1.8" fill="#0f0f0f">
<text x="105.1" y="74.9" transform="rotate(-90 105.1 74.9)">RX_OUT</text>
<text x="124.1" y="72.4" transform="rotate(-90 124.1 72.4)">RX_F</text>
<text x="37.2" y="83.5">RX_OUT</text>
<text x="143.9" y="83.5">RX_F</text>
<text x="181.6" y="83.5">CMD</text>
<text x="209.2" y="80.9">CMD</text>
<text x="37.2" y="86">RX_OUT</text>
<text x="105.1" y="92.4" transform="rotate(-90 105.1 92.4)">RX_F</text>
<text x="289.6" y="119">LED_F</text>
<text x="120.3" y="124.5" transform="rotate(-90 120.3 124.5)">TMR</text>
<text x="139.4" y="125.7" transform="rotate(-90 139.4 125.7)">CONT</text>
<text x="74.9" y="131.7">BLOCK</text>
<text x="251.1" y="127" transform="rotate(-90 251.1 127)">BLOCK</text>
<text x="39.3" y="136.8">CONT</text>
<text x="74.9" y="136.8">TMR</text>
<text x="196.8" y="134.3">BLOCK</text>
<text x="74.9" y="141.9">TMR</text>
<text x="101.3" y="141.1" transform="rotate(-90 101.3 141.1)">TMR</text>
<text x="251.1" y="145.4" transform="rotate(-90 251.1 145.4)">LED_F</text>
<text x="75.4" y="180">TX_K</text>
<text x="75.6" y="177.5">TX_A</text>
<text x="158.4" y="179.1" transform="rotate(-90 158.4 179.1)">TX_K</text>
<text x="121.6" y="194.9" transform="rotate(-90 121.6 194.9)">TX_A</text>
</g>
</svg>
